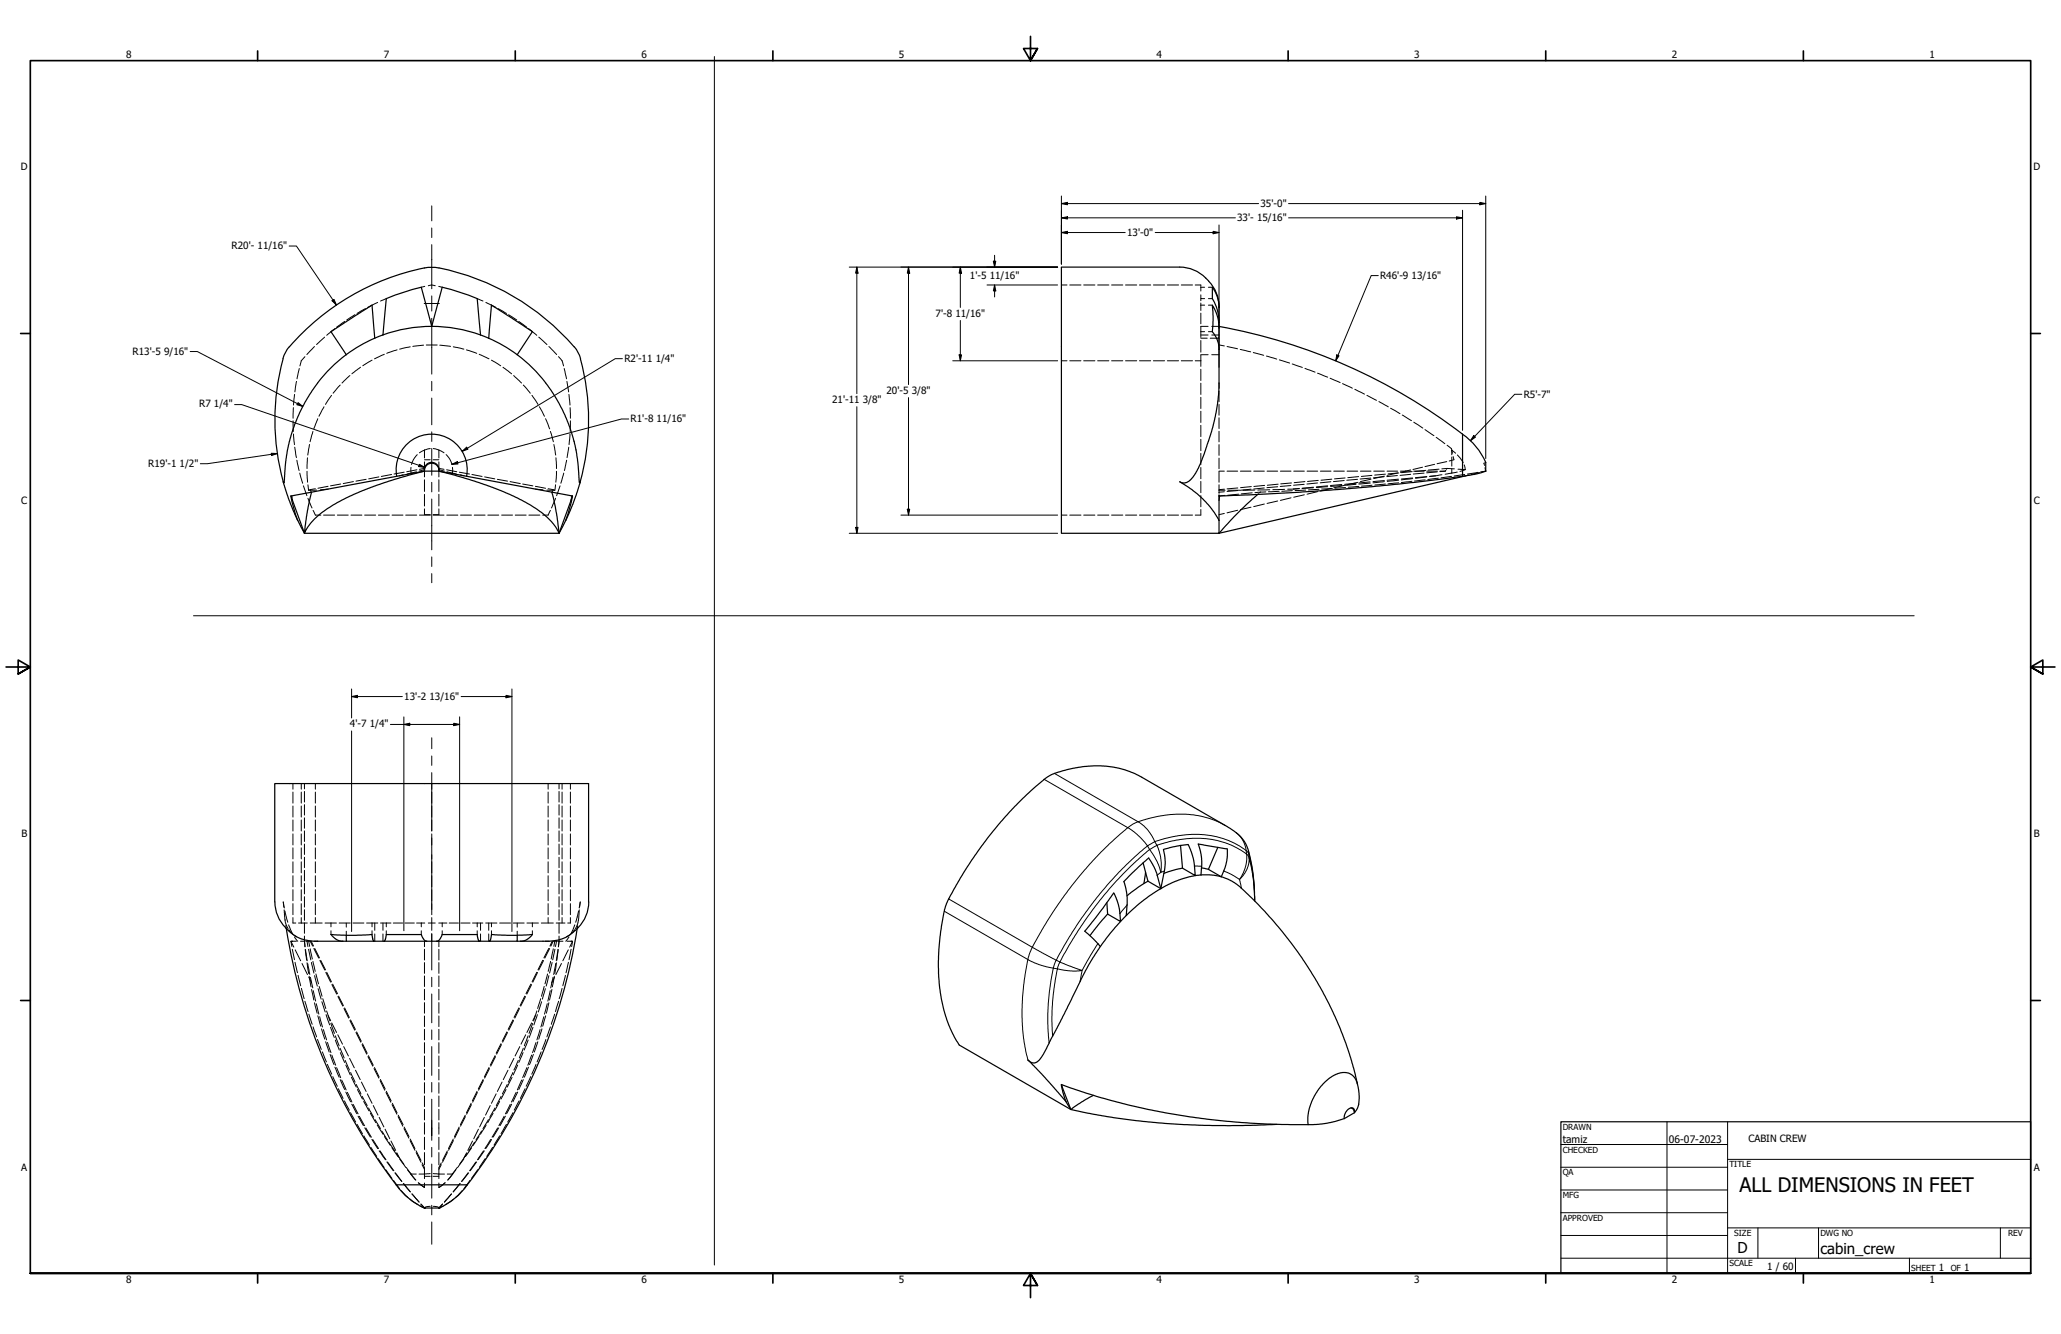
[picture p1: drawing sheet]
<svg xmlns="http://www.w3.org/2000/svg" width="864mm" height="559mm" viewBox="0 0 864 559" stroke-linecap="round" stroke-linejoin="round" font-family="sans-serif">
<!-- layer: Hidden (ANSI) -->
<g fill="#000">
<circle cx="177.9" cy="188.5" r=".19"/>
<circle cx="183.9" cy="188.5" r=".19"/>
<circle cx="511" cy="207.8" r=".19"/>
<circle cx="177.9" cy="491.8" r=".19"/>
<circle cx="183.9" cy="491.8" r=".19"/>
<circle cx="177.9" cy="506" r=".19"/>
<circle cx="183.9" cy="506" r=".19"/>
<circle cx="184" cy="506" r=".19"/>
</g>
<g fill="none" stroke="#000" stroke-width=".42">
<path d="M178 120l-1.5 .3M179.5 119.7a3.5 3.5 0 0 1 2.9 0M183.8 120l1.5 .3M444.8 119.4h2.3M448.2 119.4h4.7M454.1 119.4h4.7M459.9 119.4h4.7M465.8 119.4h4.7M471.6 119.4h4.7M477.5 119.4h4.7M483.3 119.4h4.7M489.1 119.4h4.7"/>
<path d="M495 119.4h4.7M500.8 119.4h2.4v.3M140.3 137.7l-3.4 2.8M144.5 134.6l-3.4 2.4M148.7 131.8l-3.4 2.2M153.2 129.3l-3.6 2M158.2 126.7l-4.1 2.1M161.9 125.1l-2.5 1M200 125.1l2.4 1M203.6 126.7l4.2 2.1M208.7 129.3l3.5 2M213.1 131.8l3.4 2.2"/>
<path d="M217.4 134.6l3.3 2.4M221.5 137.7l3.4 2.8M503.2 123.5v1.6h1.6M503.2 120v1.9M503.2 125.1v.9M503.2 126.9v3.1M503.2 131.2v4.4M503.2 120.3h1.6M503.2 138.9h1.6M503.2 127.8h1.6M506.2 136.7h-3v4.7M506.3 125.1h1.7"/>
<path d="M506.3 120.3h1.7M506.3 138.9h1.7M506.3 127.8h1.7M507.7 136.7h3.1M124.3 159.8l-.7 4.3M125.4 154.4l-.9 4.3M127.8 149.4l-.5 .6a4.1 4.1 0 0 0-1.6 3.3M131.8 145.2l-3.2 3.3M136 141.2l-3.3 3.1M146.6 157.4l-3.3 3.1M151.1 153.9l-3.7 2.7M155.9 150.9l-3.9 2.3"/>
<path d="M161 148.4l-4.1 1.9M166.4 146.6l-4.3 1.4M171.9 145.3l-4.5 .9M177.5 144.6l-4.5 .5M178.6 144.5h4.6M184.3 144.6l4.5 .5M189.9 145.3l4.5 .9M195.5 146.6l4.3 1.4M200.8 148.4l4.1 1.9M205.9 150.9l3.9 2.3M210.8 153.9l3.6 2.7M215.2 157.4l3.3 3.1"/>
<path d="M225.7 141.2l3.5 3.1M230 145.2l3.2 3.3M234 149.4l1.5 1.7 .7 2.2M236.4 154.4l1 4.3M237.6 159.8l.7 4.3M444.8 151.1h2.3M448.2 151.1h4.7M454.1 151.1h4.7M459.9 151.1h4.7M465.8 151.1h4.7M471.6 151.1h4.7M477.5 151.1h4.7"/>
<path d="M483.3 151.1h4.7M489.1 151.1h4.7M495 151.1h4.7M500.8 151.1h2.4M503.2 142.6v4.9M503.2 148.7v4.8M503.2 154.7v4.7M503.2 140.3h3M503.2 141.7h2.6M503.2 148.6h3M507.1 141.7h2.7M507.7 140.3h3.1"/>
<path d="M507.7 148.6h3.1M510.8 144.5l2.2 .4M514.2 145.2l4.3 .9M519.7 146.4l4.4 1M525.1 147.7l4.4 1.1M530.7 149.2l4.3 1.2M536.1 150.7l4.3 1.4M541.5 152.5l4.2 1.4M546.8 154.3l4.3 1.6M552.1 156.3l4.2 1.7M557.3 158.4l4.2 1.9M122.8 176.3l.1 4.4"/>
<path d="M122.9 170.8l-.1 4.4M123.4 165.2l-.4 4.5M133.2 175.4l-1.7 4.2M135.8 170.4l-2.1 4M138.9 165.6l-2.5 3.8M142.6 161.3l-3 3.4M219.3 161.3l2.9 3.4M222.9 165.6l2.5 3.8M226 170.4l2.2 4M228.6 175.4l1.7 4.2M238.4 165.2l.4 4.5M238.9 170.8l.1 4.4"/>
<path d="M239 176.3l-.1 4.4M503.2 160.5v4.7M503.2 166.4v4.7M503.2 172.3v4.7M503.2 178.2v4.7M510.8 160.5v2.2M510.8 163.8v4.5M510.8 169.4v4.5M510.8 175v4.5M562.5 160.7l4.2 1.9M567.7 163.1l4.1 2M572.8 165.6l4 2.1"/>
<path d="M577.8 168.2l3.9 2.2M582.7 171l3.9 2.3M587.6 173.9l3.8 2.3M592.4 176.8l3.8 2.5M597.1 180l3.7 2.5M123 181.8l.4 4.4M123.5 187.3l.7 4.4M124.4 192.8l.9 4.3M125.6 198.2l1.2 4.2M128.7 197.4l.2 4.6M128.8 191.8l-.1 4.5M129.7 186.2l-.7 4.4"/>
<path d="M131.1 180.7l-1.2 4.3M158.7 199.8l-4.2 .8M164.1 198.8l-4.3 .8M169 198.9l-1.7 .4M169.4 197.8l-4.3 .8M172.2 195.8l.1 2.4M172.3 198.2l-1.7 .4M174.5 197.6l-2.2 .6M174.7 196.8l-4.3 .8M174.8 190.4l-1.4 1.9-1 2.3M177.9 196.7v.1M177.9 188.5l-2.1 1.2"/>
<path d="M177.9 196.7l-2.3 .7M177.9 188.5v3.3M177.9 193.5v3.2M177.9 197.4v2.4M177.9 196.2l-2.1 .4M177.9 192.6h2.4M180.3 187.9l-2.4 .6M181.5 192.6h2.4M181.5 187.9l2.4 .6M183.9 196.7v.1M183.9 188.5l2.2 1.2M183.9 196.7l2.3 .7"/>
<path d="M183.9 188.5v3.3M183.9 193.5v3.2M183.9 197.4v2.4M183.9 196.2l2.2 .4M186.9 190.4l1.6 1.9 .9 2.3M187.1 196.8l4.3 .8M187.3 197.6l2.2 .6M189.5 198.2l1.7 .4M189.6 195.8l-.1 2.4M192.5 197.8l4.2 .8M192.8 198.9l1.7 .4M197.7 198.8l4.3 .8"/>
<path d="M203.1 199.8l4.2 .8M230.6 180.7l1.2 4.3M232.1 186.2l.8 4.4M232.9 191.8l.3 4.5M233.2 197.4l-.3 4.6M236.2 198.2l-1.2 4.2M237.4 192.8l-.9 4.3M238.3 187.3l-.7 4.4M238.8 181.8l-.4 4.4M503.2 184v4.8M503.2 189.9v4.7M503.2 195.8v4.7"/>
<path d="M510.8 197.4h2.2M510.8 180.7v4.4M510.8 186.2v4.6M510.8 191.9v4.4M510.8 197.5v4.5M514.2 197.4h4.4M519.7 197.4h4.5M525.3 197.4h4.5M530.9 197.4h4.5M536.5 197.4h4.5M542.1 197.4h4.4M547.7 197.4h4.4"/>
<path d="M553.3 197.4h4.4M558.9 197.4h4.4M564.5 197.4h4.4M569.3 199.6l-4.5 .5M570 197.4h4.5M574.9 199.1l-4.5 .5M575.6 197.4h4.5M579.9 199.7l-4.4 .5M580.1 199.5l-4.5 1M580.5 198.6l-4.5 .4M581.2 197.4h4.5M585.5 199.2l-4.4 .4"/>
<path d="M585.7 198.1l-4.5 1M586.1 198.1l-4.4 .4M586.8 197.4h4.4M591.1 196.8l-4.3 1.1M591.1 198.7l-4.4 .4M591.8 197.5l-4.6 .5M592.3 197.4h4.5M596.1 195.7l-4 1M596.7 198.2l-4.5 .4M597.4 197l-4.5 .5M597.9 199.8l-4.7 .5M597.9 197.4h4.4"/>
<path d="M597.9 199.6l-4.8 .5M601.2 194.5l-4.1 1M601.4 199.3l-2.3 .3M601.4 199.3l-2.3 .2M601.8 183.2l3.6 2.7M602.2 197.7l-4.4 .4M603 196.5l-4.5 .4M603.4 197.4h2.2M604.2 198.9l-2.8 .4M605.6 197.4l-2.2 .1M605.9 197l-.3 .4M606.2 193.4l-4 .8"/>
<path d="M606.4 186.5l1.8 1.6M606.4 196.2l3 .2M606.4 196.2l-.3 .4M606.4 196.2l-2.3 .2M608.2 199.6l-4.4 .6M608.3 188.5h.1M608.3 188.3v2.2M608.3 188.5l.3 1.4M608.3 188.5l1.6 1.4M608.3 198.2l-2.8 .4M608.3 191.5v3.8M608.3 196.3v1.9"/>
<path d="M608.9 191.3l.3 1.3-1.9 .5M610.6 197.7l-2.3 .5M610.7 190.6l2.4 3.2M610.9 196.5l3.1 .2M613.5 194.8l.5 1.9M613.7 198.8l-4.4 .6M614 196.7l-2.2 .8M615.6 198.9l-1.7 .5M619.3 197.9l-4.4 .7M620 197.9l-3.5 .9M622 193.9l-.2 .2 .2 .8M622.2 195.9l.2 .9"/>
<path d="M622.5 197.2l.1 .2M622.6 197.4l-2.2 .3M622.6 193.7l-.3 .1M622.6 197.4l-1.8 .3M622.6 197.2v.2M122.3 207.7l.1 .6M122.5 209l.1 .6M127.1 203.5l1.5 4.1M129 203.1l.3 2.3M129 208.7l1.7 4.1M129.5 205.3l-.2 .1M130 205.1l-.2 .1"/>
<path d="M130 205.1l.1 .4M130.2 205.8l.2 .4M131.2 213.8l.9 2h2.3M132.1 204.7l-2.1 .4M132.7 205.3l-3.4 .1M135.6 215.8h4.6M137.5 203.7l-4.3 .8M137.5 204.9l-3.3 .3M141.4 215.8h4.5M142.7 202.8l-4.2 .7M147.1 215.8h4.5M148.1 201.7l-4.3 .9"/>
<path d="M152.8 215.8h4.6M153.4 200.8l-4.2 .7M158.6 215.8h4.5M164.3 215.8h4.5M170 215.8h4.6M175.8 215.8h4.5M177.9 201v4.9M177.9 207.1v4.9M177.9 213.2v2.4h2.4M181.5 215.8h4.6M183.9 201v4.9M183.9 207.1v4.9"/>
<path d="M183.9 213.2v2.4h-2.4M187.2 215.8h4.6M193 215.8h4.5M198.7 215.8h4.6M204.4 215.8h4.6M208.4 200.8l4.3 .7M210.2 215.8h4.6M213.7 201.7l4.3 .9M215.9 215.8h4.6M219 202.8l4.3 .7M221.6 215.8h4.6M224.3 204.9l3.2 .3"/>
<path d="M224.3 203.7l4.3 .8M229.2 205.3l3.3 .1M229.7 204.7l2.1 .4M230.6 213.8l-.9 2h-2.3M231.5 205.8l-.1 .4M232 205.2l-.2-.1-.2 .4M232.3 205.3l.2 .1M232.8 203.1l-.3 2.3M232.8 208.7l-1.7 4.1M234.7 203.5l-1.5 4.1M239.3 209v.6M239.5 207.7l-.1 .6"/>
<path d="M444.8 215.8h2.3M448.2 215.8h4.7M454.1 215.8h4.7M459.9 215.8h4.7M465.8 215.8h4.7M471.6 215.8h4.7M477.5 215.8h4.7M483.3 215.8h4.7M489.1 215.8h4.7M495 215.8h4.7M503.2 213.4v2.4h-2.4M503.2 201.7v4.7"/>
<path d="M503.2 207.6v4.7M510.8 207.7v.1M510.8 205.4h2.5M510.8 203.1v2.5M510.8 205.9v.8M510.8 207.2v.5M513 215.1l-2.2 .5M513 206l-2.2 .2M513.1 204.9l-2.3 .2M513.3 207.5l-2.5 .2M514.5 205.4h5.1M518.6 213.7l-4.4 1.1"/>
<path d="M518.6 205.5l-4.4 .4M518.7 204.4l-4.5 .4M519 207l-4.6 .5M524.2 212.5l-4.5 1M524.2 204.9l-4.5 .5M524.3 203.8l-4.5 .5M524.7 206.4l-4.6 .5M525.8 205.3l-5 .1M527.4 206.8l-.4 .3M528.2 206.1l-2.4 .3M529.8 211.1l-4.5 1.1M529.8 204.4l-4.5 .5"/>
<path d="M529.9 203.3l-4.5 .5M530.4 206.1h-2.2l-.5 .3M532.1 205.2l-5.1 .1M535.4 209.9l-4.5 1M535.4 203.9l-4.5 .4M535.6 202.8l-4.5 .5M536 205.8l-4.5 .2M538.3 205l-5 .2M540.9 203.4l-4.5 .4M541 208.5l-4.5 1.1M541.1 202.3l-4.5 .4M541.5 205.5l-4.4 .3"/>
<path d="M542 204.9h-2.4M544.4 204.7l-2.4 .2M544.4 204.6l-2.4 .3M546.5 202.9l-4.5 .4M546.5 207.3l-4.4 1M546.8 201.7l-4.5 .5M547.1 205.3l-4.4 .2M550.4 204.3l-4.7 .3M550.4 204.1l-4.8 .4M552.1 202.3l-4.5 .5M552.1 205.9l-4.4 1.1M552.4 201.2l-4.5 .5"/>
<path d="M552.7 205l-4.4 .2M556.3 203.9l-4.7 .3M556.3 203.5l-4.7 .5M557.7 201.8l-4.5 .4M557.7 204.7l-4.4 1M558 200.7l-4.5 .5M558.3 204.6l-4.5 .3M562.2 202.9l-4.7 .5M562.3 203.4l-4.8 .4M563.2 201.3l-4.5 .4M563.3 203.3l-4.4 1M563.6 200.2l-4.4 .4"/>
<path d="M563.8 204.2l-4.4 .3M568.2 202.9l-4.8 .4M568.2 202.4l-4.8 .5M568.8 200.8l-4.5 .4M568.9 202.1l-4.4 1M569.4 203.8l-4.4 .3M574.1 201.9l-4.8 .4M574.2 202.4l-4.8 .4M574.4 200.3l-4.5 .4M574.5 200.7l-4.5 1M574.9 203.3l-4.4 .3M580.1 201.7l-4.8 .5"/>
<path d="M580.1 201.3l-4.8 .4M580.5 202.8l-4.4 .4M586 200.7l-4.8 .5M586 201.2l-4.7 .5M586 202.2l-4.4 .5M591.6 201.6l-4.4 .5M591.9 200.2l-4.7 .5M591.9 200.5l-4.7 .5M597.2 201l-4.5 .5M602.7 200.3l-4.4 .6M122.7 328.2v2.4M122.7 331.8v4.6"/>
<path d="M122.7 337.6v4.7M126.2 328.2v2.4M126.2 331.8v4.6M126.2 337.6v4.7M127.6 328.2v2.3M127.6 331.5v4.5M127.6 337.1v4.3M132.1 328.2v2.4M132.1 331.8v4.6M132.1 337.6v4.7M180.9 328.2v2.4M180.9 331.8v4.6"/>
<path d="M180.9 337.6v4.7M229.7 328.2v2.4M229.7 331.8v4.6M229.7 337.6v4.7M234.3 328.2v2.3M234.3 331.5v4.5M234.3 337.1v4.3M235.5 328.2v2.4M235.5 331.8v4.6M235.5 337.6v4.7M239 328.2v2.4M239 331.8v4.6"/>
<path d="M239 337.6v4.7M122.7 343.5v4.6M122.7 349.3v4.6M122.7 355.2v4.6M126.2 343.5v4.6M126.2 349.3v4.6M126.2 355.2v4.6M127.6 342.6v4.4M127.6 348v4.5M127.6 353.6v4.3M127.6 359.1v4.4M132.1 343.5v4.6"/>
<path d="M132.1 349.3v4.6M132.1 355.2v4.6M180.9 343.5v4.6M180.9 349.3v4.6M180.9 355.2v4.6M229.7 343.5v4.6M229.7 349.3v4.6M229.7 355.2v4.6M234.3 342.6v4.4M234.3 348v4.5M234.3 353.6v4.3M234.3 359.1v4.4"/>
<path d="M235.5 343.5v4.6M235.5 349.3v4.6M235.5 355.2v4.6M239 343.5v4.6M239 349.3v4.6M239 355.2v4.6M119 380l-.3-2.2 .4 2.6M122.7 361v4.6M122.7 366.8v4.7M122.7 372.7v4.6M122.7 378.5v4.7M126.2 361v4.6"/>
<path d="M126.2 366.8v4.7M126.2 372.7v4.6M126.2 378.5v4.7M127.6 364.6v4.4M127.6 370.1v4.4M127.6 375.6v4.4M132.1 361v4.6M132.1 366.8v4.7M132.1 372.7v4.6M132.1 378.5v4.7M180.9 361v4.6M180.9 366.8v4.7"/>
<path d="M180.9 372.7v4.6M180.9 378.5v4.7M229.7 361v4.6M229.7 366.8v4.7M229.7 372.7v4.6M229.7 378.5v4.7M234.3 364.6v4.4M234.3 370.1v4.4M234.3 375.6v4.4M235.5 361v4.6M235.5 366.8v4.7M235.5 372.7v4.6"/>
<path d="M235.5 378.5v4.7M239 361v4.6M239 366.8v4.7M239 372.7v4.6M239 378.5v4.7M242.8 380l.3-2.2-.4 2.6M119.1 381.1l.3 4.4M119.4 381.6l1.2 4.7M119.4 385.3l.2 1.2M119.6 386.6l1.1 2.4M119.8 387.7l.2 1.2M121 387.4l1.8 4.1"/>
<path d="M121 389.4l1.2 1.4M122 394.3l.3 2.2M122.2 394.4l.9 2.3M122.3 394.3h.3M122.5 397.6l.9 4.4M122.5 394.3h1.7M122.7 384.4v2.3h1.3M123.1 391.7l1.2 .7M123.4 392.5l1.4 1.8M123.7 397.9l2.3 4.6M125.1 386.7h3.7M125.9 394.3h2"/>
<path d="M126.2 384.4v2.3M127.6 394.3l.2 2.3zM127.6 381.1v4.4M127.6 386.6v4.4M127.6 392.1v2.2M127.9 397.7l.6 4.5M128 397.8l.7 4.7M128.3 394.3h1.8M128.7 394.3l.3 2.2M129.3 397.6l.9 4.5M129.3 394.3l.4 2.1M130 397.4l.9 4.3"/>
<path d="M130 394.3l1 2M130 386.7h5M130.4 394.3l1 2M131.5 397.3l2 4M131.6 394.3h1.5M131.9 397.3l2 4M132.1 384.4v2.3M136.2 386.7h4.8M138.7 386.7v1.5M138.7 389.9v1.6M142.1 386.7h4.6M145.1 386.7v1.7"/>
<path d="M145.1 390.1v1.7M147.9 386.7h4.6M153.6 386.7h4.7M155.9 386.7v1.5M155.9 389.9v1.6M157 386.7v3M157 391.2v3.1M159.4 386.7h4.4M160.5 386.7v3M160.5 391.2v3.1M161.9 386.7v1.5M161.9 389.9v1.6"/>
<path d="M164.8 386.7h3.9M169.7 386.7h3.9M174.6 386.7h3.4M176.5 386.7v1.5M176.5 389.9v1.6M177.9 394.3v2.3M177.9 397.6v4.5M179.5 386.7h2.9M180.9 384.4v5.3M180.9 391.2v3.1M183.8 386.7h3.5M183.9 394.3v2.3"/>
<path d="M183.9 397.6v4.5M185.3 386.7v1.5M185.3 389.9v1.6M188.2 386.7h3.9M193.1 386.7h3.9M198 386.7h4.3M200 386.7v1.5M200 389.9v1.6M201.4 386.7v3M201.4 391.2v3.1M203.5 386.7h4.7M204.8 386.7v3"/>
<path d="M204.8 391.2v3.1M205.9 386.7v1.5M205.9 389.9v1.6M209.4 386.7h4.5M215.1 386.7h4.5M216.7 386.7v1.7M216.7 390.1v1.7M220.8 386.7h4.8M223.1 386.7v1.5M223.1 389.9v1.6M226.8 386.7h5M228.7 394.3h1.5"/>
<path d="M229.7 384.4v2.3M229.9 397.3l-2 4M230.3 397.3l-2 4M231.4 394.3l-1 2M231.7 394.3h1.9M231.8 394.3l-1 2M231.8 397.4l-.9 4.3M232.5 394.3l-.4 2.1M232.5 397.6l-.9 4.5M233 386.7h3.7M233.2 394.3l-.5 2.2M233.8 397.8l-.7 4.7"/>
<path d="M233.9 397.7l-.5 4.5M233.9 394.3h2M234.3 394.3l-.3 2.3M234.3 394.3l-.4 2.3M234.3 381.1v4.4M234.3 386.6v4.4M234.3 392.1v2.2M235.5 384.4v2.3M237.6 394.3h2M238.1 397.9l-2.3 4.6M238.4 392.5l-1.4 1.8M238.6 391.7l-1 .7"/>
<path d="M239 384.4v2.3h-1.1M239.3 394.3h.3M239.3 397.6l-.9 4.4M239.7 394.4l-1 2.3M239.8 394.3l-.3 2.2M240.8 389.4l-1.2 1.4M240.9 387.4l-1.9 4.1M242.1 387.7l-.2 1.2M242.1 386.6l-1.1 2.4M242.4 385.3l-.2 1.2M242.4 381.6l-1.2 4.7M242.8 381.1l-.4 4.4"/>
<path d="M123.6 403.1l1.1 4.4M124.9 408.6l1.1 4.3M126.3 414l1.1 4.3M126.6 403.6l2.2 4.6M127.8 419.4l1.3 4.3M128.7 403.3l.6 4.5M128.9 403.6l.9 4.6M129.4 409.4l1.2 2.3M129.5 408.9l.9 4.5M130 409.4l1.1 4.4M130.5 403.2l1 4.4M130.6 414.5l.9 4.4"/>
<path d="M131.1 402.7l1 4.2M131.3 415l1 4.4M131.8 408.7l1.2 4.4M132.4 408l1.1 4.1M133.3 414.1l1.3 4.4M133.7 413.2l1.2 4.1M134 402.3l2.1 4M134.4 402.3l2 4M134.9 419.6l1.4 4.3M135.3 418.3l1.2 4.2M136.5 407.4l2.1 4M136.9 407.3l2 4"/>
<path d="M139.1 412.4l2 4M139.4 412.2l2 4M141.6 417.4l2 4M141.9 417.3l2 4M177.9 403.2v4.5M177.9 408.8v4.5M177.9 414.4v4.4M177.9 420v4.4M183.9 403.2v4.5M183.9 408.8v4.5M183.9 414.4v4.4M183.9 420v4.4"/>
<path d="M219.9 417.3l-2 4M220.2 417.4l-2 4M222.4 412.2l-2 4M222.8 412.4l-2.1 4M224.9 407.3l-2 4M225.2 407.4l-1.9 4M226.6 418.3l-1.3 4.2M226.9 419.6l-1.3 4.3M227.4 402.3l-2 4M227.8 402.3l-2.1 4M228 413.2l-1.1 4.1M228.5 414.1l-1.2 4.4"/>
<path d="M229.4 408l-1.1 4.1M230 408.7l-1.1 4.4M230.6 415l-1 4.4M230.7 402.7l-1 4.2M231.2 411.7l-.4 2.1M231.3 414.5l-1 4.4M231.3 403.2l-1 4.4M231.7 409.4l-.5 2.3M232.3 408.9l-.8 4.5M232.3 409.4l-1.1 2.3M232.9 403.6l-.9 4.6M233.2 403.3l-.7 4.5"/>
<path d="M234.1 419.4l-1.4 4.3M235.3 403.6l-2.4 4.6M235.5 414l-1.2 4.3M236.9 408.6l-1.1 4.3M238.2 403.1l-1 4.4M129.4 424.8l1.4 4.3M131.2 430.1l1.5 4.2M131.8 420.1l1.1 4.3M132.5 420.4l1.1 4.4M133 435.4l1.6 4.2M133.2 425.5l1.2 4.4M133.9 425.9l1.2 4.3"/>
<path d="M134.7 431l1.4 4.3M135.5 431.3l1.3 4.3M136.5 436.4l1.4 4.3M136.7 425l1.4 4.3M136.8 423.5l.7 2M137.2 436.7l1.5 4.2M137.5 425.5l.7 2.2M137.5 425.5l1.1 2M138.5 430.3l1.6 4.3M138.6 428.7l1.5 4.2M139 428.5l2 4M140.5 435.7l1.7 4.2"/>
<path d="M140.5 433.9l1.6 4.2M141.5 433.5l2 3.9M142.5 439.1l1.7 4.1M144 438.4l2 3.9M144.1 422.5l2 4M144.4 422.2l2 4M146.6 427.5l2.1 4M146.9 427.2l2 4M149.2 432.5l2 4.1M149.4 432.2l2 4M151.7 437.6l2 4M151.9 437.2l2 4"/>
<path d="M177.9 425.6v4.4M177.9 431.2v4.4M177.9 436.8v4.4M183.9 425.6v4.4M183.9 431.2v4.4M183.9 436.8v4.4M209.9 437.2l-2 4M210.1 437.6l-2 4M212.4 432.2l-2 4M212.7 432.5l-2.1 4.1M214.9 427.2l-2 4M215.2 427.5l-2 4"/>
<path d="M217.4 422.2l-2 4M217.7 422.5l-2 4M217.8 438.4l-2 3.9M219.3 439.1l-1.7 4.1M220.3 433.5l-2 3.9M221.3 435.7l-1.7 4.2M221.3 433.9l-1.6 4.2M222.8 428.5l-2 4M223.2 428.7l-1.5 4.2M223.3 430.3l-1.6 4.3M224.3 425.5l-.7 2.2M224.3 425.5l-1 2"/>
<path d="M224.6 436.7l-1.5 4.2M224.9 423.5l-.6 2M225.2 425l-1.5 4.3M225.4 436.4l-1.5 4.3M226.3 431.3l-1.3 4.3M227.1 431l-1.4 4.3M227.9 425.9l-1.3 4.3M228.7 425.5l-1.3 4.4M228.7 435.4l-1.6 4.2M229.3 420.4l-1.1 4.4M230 420.1l-1.1 4.3M230.6 430.1l-1.4 4.2"/>
<path d="M232.4 424.8l-1.4 4.3M135.1 440.6l1.7 4.2M137.2 445.8l1.8 4.2M138.3 441.7l1.7 4.3M139.1 442l1.6 4.2M139.4 451l2 4M140.3 447l1.8 4.2M141 447.2l1.7 4.2M141.8 456.1l2 4M142.6 452.2l1.8 4.2M142.6 440.9l1.8 4.2M143.2 452.4l1.8 4.2"/>
<path d="M144.7 444.2l1.7 4M144.9 446.2l1.9 4.1M144.9 457.5l2 4M145.5 457.6l1.9 4M146.5 443.4l2 3.9M146.9 449.3l1.9 4M147.3 451.3l2 4.1M149 448.3l1.9 3.9M149.3 454.3l2 4M149.8 456.4l2.1 4M151.4 453.3l2 3.9M151.8 459.2l2.1 4"/>
<path d="M153.9 458.2l2 4M154.2 442.6l2 4M154.4 442.2l2 4M156.7 447.6l2 4M156.9 447.2l2 4M159.3 452.6l1.9 4.1M159.4 452.2l2 4M161.7 457.6l2.1 4.1M161.9 457.1l2 4M177.9 442.3v4.5M177.9 447.9v4.5M177.9 453.5v4.5"/>
<path d="M177.9 459.1v4.4M183.9 442.3v4.5M183.9 447.9v4.5M183.9 453.5v4.5M183.9 459.1v4.4M199.9 457.1l-2 4M200 457.6l-1.9 4.1M202.4 452.2l-2 4M202.6 452.6l-2.1 4.1M204.9 447.2l-2 4M205.1 447.6l-2 4M207.5 442.2l-2.1 4"/>
<path d="M207.6 442.6l-2 4M207.9 458.2l-2 4M210 459.2l-2 4M210.4 453.3l-2 3.9M212 456.4l-2.1 4M212.5 454.3l-2 4M212.9 448.3l-2 3.9M214.6 451.3l-2.1 4.1M214.9 449.3l-1.9 4M215.3 443.4l-1.9 3.9M216.3 457.6l-2 4M216.9 446.2l-1.9 4.1"/>
<path d="M216.9 457.5l-2 4M217.2 444.2l-1.9 4M218.6 452.4l-1.8 4.2M219.2 440.9l-1.8 4.2M219.3 452.2l-1.9 4.2M220 456.1l-1.9 4M220.7 447.2l-1.7 4.2M221.4 447l-1.7 4.2M222.4 451l-1.9 4M222.8 442l-1.6 4.2M223.5 441.7l-1.6 4.3M224.6 445.8l-1.8 4.2"/>
<path d="M226.8 440.6l-1.8 4.2M144.3 461.1l2.1 4M146.9 466.1l2.1 3.9M147.4 462.5l2.1 4M148 462.6l2.1 4M149.6 471l2.3 3.9M150.1 467.6l2.2 3.9M150.6 467.6l2.2 4M152.4 461.4l2.2 3.9M152.5 475.8l2.3 3.9M152.8 472.4l2.4 3.9M153.4 472.5l2.2 3.9"/>
<path d="M154.4 464.1l2.2 3.9M155.2 466.3l2.3 4M155.8 477.3l2.4 3.8M156.2 477.3l2.4 3.8M156.4 463.1l2 4M157.2 469l2.2 3.8M158.1 471.2l2.4 3.9M158.9 468.1l1.9 4M160 473.8l2.4 3.7M161.1 476.1l2.5 3.7M161.4 473l1.9 4M162.9 478.5l2.5 3.7"/>
<path d="M163.8 478l2 3.9M164.3 462.7l2 4M164.4 462.2l2 4M166.8 467.7l2 4M166.9 467.2l2 3.9M169.3 472.8l2 4M169.4 472.1l2 4M171.8 477.8l2.1 4M171.9 477.1l2 4M177.9 464.7v4.4M177.9 470.3v4.8M177.9 476.4v5.1"/>
<path d="M183.9 464.7v4.4M183.9 470.3v4.8M183.9 476.4v5.1M189.9 477.1l-2 4M190 477.8l-2 4M192.4 472.1l-2 4M192.5 472.8l-2 4M194.9 467.2l-2 3.9M195 467.7l-2 4M197.4 462.2l-1.9 4M197.5 462.7l-2 4M198 478l-2 3.9"/>
<path d="M198.9 478.5l-2.5 3.7M200.5 473l-2 4M200.7 476.1l-2.5 3.7M201.8 473.8l-2.3 3.7M202.9 468.1l-1.9 4M203.7 471.2l-2.3 3.9M204.7 469l-2.3 3.8M205.4 463.1l-1.9 4M205.6 477.3l-2.4 3.8M206 477.3l-2.5 3.8M206.6 466.3l-2.3 4M207.4 464.1l-2.2 3.9"/>
<path d="M208.5 472.5l-2.3 3.9M209 472.4l-2.4 3.9M209.4 475.8l-2.4 3.9M209.4 461.4l-2.2 3.9M211.2 467.6l-2.2 4M211.8 467.6l-2.3 3.9M212.2 471l-2.3 3.9M213.8 462.6l-2 4M214.4 462.5l-2.1 4M214.9 466.1l-2.2 3.9M217.6 461.1l-2.1 4M155.4 480.6l2.5 3.8"/>
<path d="M158.4 485.3l2.6 3.7M158.9 482.1l2.6 3.7M159.3 482.1l2.4 3.7M161.6 490l2.6 3.6M162.1 486.7l2.7 3.7M162.4 486.8l2.6 3.6M164.2 480.8l2.6 3.7M164.9 494.5l2.5 3.5M165.5 491.3l2.8 3.6M165.7 491.3l2.7 3.6M166.1 483l1.2 1.9M166.3 482.9l1 2"/>
<path d="M167.3 484.9l1.9 2.8M167.4 485.5l2.7 3.6M168.1 498.7l2.9 2.9M169 495.7l2.9 3.5M169.1 495.8l2.9 3.5M170.2 489.1l4 5.2M170.8 490l1.3 1.8M172.1 491.8l2 2.5M172.1 491.8h2.3M174.4 482.8l2 4.1M174.4 482.1l2 4M175.3 495.4l2.4 1.9"/>
<path d="M175.4 495.5l2.5 2v-1.9M176.8 487.9l1.1 1.9M176.9 487.1l1 2M177.9 482.8v5.1M177.9 489.2v4.5M177.9 492.8h2.4M180.3 491.6l-4.7 .2M181.5 491.6l4.7 .2M181.5 492.8h2.4M183.9 489.2v4.5M183.9 482.8v5.1M184.9 487.1l-1 2"/>
<path d="M184.9 487.9l-1 1.9M186.4 495.5l-2.5 2v-1.9M186.6 495.4l-2.5 1.9M187.4 491.8h2.3M187.5 482.1l-2.1 4M187.5 482.8l-2.1 4.1M189.7 491.8l-2 2.5M191 490l-1.3 1.8M191.6 489.1l-4 5.2M192.7 495.8l-2.8 3.5M192.8 495.7l-2.9 3.5M193.7 498.7l-2.9 2.9"/>
<path d="M194.4 485.5l-2.7 3.6M194.5 484.9l-1.9 2.8M195.5 482.9l-1 2M195.8 483l-1.3 1.9M196.1 491.3l-2.7 3.6M196.3 491.3l-2.8 3.6M196.9 494.5l-2.5 3.5M197.6 480.8l-2.6 3.7M199.4 486.8l-2.6 3.6M199.7 486.7l-2.7 3.7M200.2 490l-2.7 3.6M202.6 482.1l-2.5 3.7"/>
<path d="M202.9 482.1l-2.6 3.7M203.3 485.3l-2.4 3.7M206.4 480.6l-2.4 3.8M171.8 502.3l3.3 2.3M175.6 503.6l-3-3.5 3 3.5M176 505.1l1.9 .9M176.3 504.4l1.6 1.6M176.4 504.4l1.5 1.6M180.3 505.3l-1.5 .2-.9 .4M181.5 505.3l1.8 .2 .6 .5M183.9 505.9l.1 .1M185.4 504.4l-1.5 1.6"/>
<path d="M185.5 504.4l-1.6 1.6M185.7 505.1l-1.8 .9M189.1 500.1l-2.9 3.5M189.2 500.1l-3 3.5M190.1 502.3l-3.5 2.3"/>
</g>
<!-- layer: Visible (ANSI) -->
<g fill="none" stroke="#000" stroke-width=".51">
<path d="M177.8 112.3l3.1-.3 3 .3M177.9 112.2a101.9 101.9 0 0 0-56.6 33.1M184 112.2a101.9 101.9 0 0 1 56.6 33.1M180.9 136.7a60 60 0 0 0-23.9 5M180.9 136.7a60 60 0 0 1 35.8 11.9M180.9 136.7l4.4-16.4 7.4 2.1 7.2 2.7 1.5 15.2M180.9 136.7l-4.4-16.4-7.4 2.1-7.2 2.7-1.4 15.2M510.8 136.7a237.8 237.8 0 0 1 102 45.2M510.8 128.8l-.7-4.5-2.1-4v4.8l2 4.5 .7 3 .1 2.6M510.8 137.4l-.5-4.4-2.3-5.2 .3 4.5-.1 4.5a4.3 4.3 0 0 0 1.3 4.3l1 2.5 .3 2.8M510.8 137.4v4.3h-1M510.8 137.4v-9a17.3 17.3 0 0 0-16.5-16.5h-49.5v111.5h66v-5.4"/>
<path d="M118.6 150.3a97.1 97.1 0 0 0 .1 51.5M121.2 145.2a12.7 12.7 0 0 0-2.6 5M145.1 148.6l-6 5-6 6.8M157 141.7l-6.2 3.1-5.7 3.8M157 141.7l-1.1-13.9-17.2 11.1 6.4 9.7M204.8 141.7l1.1-13.9 17.2 11.1-6.4 9.7M216.7 148.6l6.9 5.9 5.1 5.9M240.6 145.2a12.7 12.7 0 0 1 2.7 5M243.2 150.3a97.1 97.1 0 0 1-.1 51.5M510.8 146.4l-.2 19.1-1.1 7.5-1.8 7.5-3.3 10-3.4 7.8-1.7 2.2-1.8 1.5-1.8 .3-1.4-.5 5.3 3.4 4.5 3.8 3.6 4.1 3.1 4.9M510.8 141.7v4.7M133.1 160.5l-4.4 6.4-3.9 7.7-2.9 7.9-1.9 8.6-1.1 11.2-.2-.4 2.5 7.7 3.6 8.4"/>
<path d="M228.7 160.5l3.9 5.6 4.2 8 3.4 9.5 1.5 6.7 1.1 12 .3-.4-3.1 9.4-3 6.7M166.2 199.5a14.9 14.9 0 0 1 14.7-17.6 14.9 14.9 0 0 1 14.6 17.6M177.9 197.3a3.1 3.1 0 0 1 3-3.6 3.1 3.1 0 0 1 3 3.6M177.9 197.4l-55.9 10.4 5.6 15.6M177.9 197.4l.5-2.1 .9-.8 1.1-.4h1.3l1.2 .7 .9 1.2 .1 1.4M177.9 197.4l-10.2 2.7-9.8 3.2-8.6 3.3-5.9 2.8-5.8 3.4-4.6 3.5-2.8 2.8-2.6 4.3 1.2-9.2 1.8-8.1M177.9 197.4h6M183.9 197.4l10.2 2.7 9.9 3.2 6.9 2.6 7.5 3.5 5.8 3.4 4.3 3.2 3.3 3.3 2.5 4.1M183.9 197.4l56 10.4M612.8 181.9a28.4 28.4 0 0 1 9.8 11.8v3.7l-4.9 1.4-4.9 .7M612.8 199.5l-27.1 3.3-24.7 2.2-16.3 1.2-33.9 1.6v10.2M612.8 181.9v17.6"/>
<path d="M613.9 199.4l-103.1 24 6.3-6.9 9.9-9.4M121.9 207.7l1.2 5.2 1.6 5.1M124.8 218l2.8 5.4M231.2 206.1l2 9.2 1.1 8.1M237 218l-2.8 5.4M239.8 207.8l-5.5 15.6M239.9 207.8l-1.2 5.1-1.7 5.1M511 207.8l-.2 1.8M127.6 223.4h106.7M494.7 354.1l.8 9.6 5.3 3.1-.5-6.1-2-6.1a1.25 1.25 0 0 0-2-.7l-7.2 1.5a1.18 1.18 0 0 0-1.4 .5 1.18 1.18 0 0 0 .1 1.4l.4 2.4v3.1l-1.8 9.4M510.3 355l-4 9.2 5.4 3.1 2-5 .5-2.9 .1-2.3a1.19 1.19 0 0 0-.1-1.4 1.19 1.19 0 0 0-1.4-.3l-10.7-1.8 .9 3.1 .5 2.8-.3 7M115.1 377.8v-49.6h131.5v49.6"/>
<path d="M115.2 377.8a15.2 15.2 0 0 0 4.4 10.7M246.7 377.8a17.2 17.2 0 0 1-9.2 14.6M463.8 378.1l.3 4.8 5.4 3.1-.8-6.8-2-5.2-4.7 6.7-7.5 9.4 3.7 3.2 2.9 3.2M479 361.4l2 7.7M480 365.4l-.7 4.7M481 369.1l-3.5 2.2-5.3 3.9M481 369.1l5.4 3.1M486.4 372.2l-7.1 4.8-7.4 6.5M486.4 372.2l-2.2-7.7-2.9-5.1-9.4 8.8a1.42 1.42 0 0 0-.7 2.1l1.1 5.6-.4 7.6M495.5 363.7l-2.6 .5-5.2 1.7M503.2 366.5h3.7l3.8 .5 4 1.4 2.2 1.2a107.8 107.8 0 0 1 16.9 16.5l7.1 8.7 4.7 6.5 5.5 8.6 4.2 7.5 4.2 8.6 4.4 11 3.3 10.4 1.6 6.7M503.2 366.5l-4 .6-4.3 1.2-4 1.6-4.5 2.3"/>
<path d="M503.5 363.5l2.8 .7M525.7 377.4l-.7-11.7-1.3-6.9-1.5-4.9-2.5-3.6-2.8-2.3-3.2-2.1-35.3-20.3-2.9-1.6-4-1.5-5.7-1.3-7.6-.4-8.6 1-8.6 2.5-3.5 2.2-5.6 4.8-6.6 6.5-5.9 6.4-5.6 6.8-6.6 9.3-6.5 10.5-3.2 5.8-1.3 3.1-2.1 10.6-.9 12.3 .6 11.4 1.7 9.3 2.8 7.7 3.7 6.8 46.7 27M119.6 388.6l1.2 1.2a16.3 16.3 0 0 0 12.3 4.5h10.5M120 388.9a237.8 237.8 0 0 0 46 107.4M143.6 394.3l-2.2-.5-2.7-2.3 6.4 .3 10.8-.3 .3 2 .5 .8M143.6 394.3h1.5M145.1 391.8v2.5h11.6M156.7 394.3h48.4M160.9 394.3l.5-.6 .5-2.2h14.6l1.2 2.3 1.1 .5M183 394.3l1.1-.5 1.2-2.3h14.7l.3 1.8 .6 1M205.1 394.3l.4-.7 .4-2.1 6.5 .3 10.7-.3-2.6 2.3-2.3 .5M216.7 391.8v2.5h-11.6"/>
<path d="M237.6 392.4l-3.2 1.2-4.1 .7h-13.6M241.9 388.9a237.8 237.8 0 0 1-46.1 107.4M461.1 396.5l-6.2 10.1-17.6 34.9-1.8 2.5-1.5 1.1h-1.7l-1.6-1 7.2 7.3 8.8 10.1M464.1 382.9l-7.4 9M471.9 383.5l-6.8 7.5-4 5.5M444.9 454.3l3.8 10.5M458.2 458.9l-4.9 2.7-4.6 3.2 18 3.4 21.5 2.4 14.4 .8 11.7 .2 20.7-.6M446.7 461.5l-1.4-4.1-.6-3.1 14.7 4.9 13.1 3.6 15.8 3.4 10.4 1.7 15.5 1.8 9.5 .8 11 .5 13.4 .1M446.7 461.5l2 3.3M566.1 464.1l1 .7 .5 1.3M567.6 466.1v-1l-.4-.8-1.1-.2-.9 .3-1.7 2.3-.2 1.9M567.6 466.1l1.2-1.9 .7-2.9-.1-4-.9-4.2-.8-1.6-1.8-1.6-1.6-.6-2.6 .1-2.6 .9-2.2 1.4-4.3 4.5-1.9 2.9-1.5 3.4-.9 3.4-.3 4a.98 .98 0 0 0 .3 1.1 .98 .98 0 0 0 1.1 .1l6.9-.6 7-1.9"/>
<path d="M567.6 466.1l-4.3 2.5M166 496.3h29.8a28.3 28.3 0 0 1-11.8 9.7h-6.2a28.4 28.4 0 0 1-11.8-9.7z"/>
</g>
<!-- layer: Visible Narrow (ANSI) -->
<g fill="none" stroke="#000" stroke-width=".42">
<path d="M437.5 326.5l35.1 20.2M441.8 324l35.1 20.2M472.6 346.7l-11.2 10.2-9 9.9-5 6.4-5.2 7.4-4.8 7.6-4.5 7.8-.3 .8 10 5.4M476.9 344.2l-2.2 1-2.1 1.5M476.9 344.2l3.6 3 3 4.5a.8 .8 0 0 1 .2 1 .8 .8 0 0 1-.8 .4l-2.1 1.2-4.4-4.8-3.8-2.8M476.9 344.2l4.5-1.4 4.9-1 4.4-.6 6.2-.1 5.4 .6 4.7 1.2 6.5 2.9M481.7 355.9l2.8 4.3 1.3 3.1 .6 2.1-1.5 1.2M481.7 355.9l-5.5 4.7-5.8 5.7-9.6 10.9-9.1 12.8-6.5 10.9-1.1 2.1 9.3 3.5-5 .2-5.3-.9-1.3 7-.8 7.3-.2 7.8 .3 6.1M481.7 355.9l-.9-1.6-1.6 1.4-7.1 6.4-8.3 8.8-5.4 6.6-5.1 7-5.2 8-5.5 9.7M518 348.8l1.8 1.8 1.8 3.2a7.6 7.6 0 0 0 1.7 4.1l.1 1.6-1-1.7-.2-1.5-3.1-2.1-4.6-2.2-4.8-1.5-7.3-1-8.8 .6-6.9 1.6-2.8 .9 .9 1.5-3.1 1.8M523.1 356.3l2 10.8 .6 9.7M397.5 376.6l35.1 20.2-1.6 3.9a1.07 1.07 0 0 0-.3 1.3 1.07 1.07 0 0 0 1.2 .6l3.4 1.5 5.1 1.3a.8 .8 0 0 0 .9 0 .8 .8 0 0 0 .3-.9l1-2.3"/>
<path d="M472.2 379.1l-2.9 3.6M500.5 362.8l3 .1M512.8 364.9l3.4 1.5 3.2 2 1.6-2.7 .8-2.2 .6-3.7a2.74 2.74 0 0 0-1.9-3.3l-3.6-2-3.4-1.4-3.6-1.1-4.2-.7h-8.1l-7.9 1.3-4.9 1.5 1.5 5.1 .3 2.1-.2 4.1 1.5-.5M520.2 372l-.5-2.2a1.73 1.73 0 0 1 .6-2.4l1.4-1.7 1-2.2 .6-2 .1-2 1.7 8.2 .6 9.7M395.7 381.7l35 20.3-1.8 10.6-.7 10.2 .2 6.5 .5 5.5 1.8 9.3M460.1 395.3l-3.5 5.5a19 19 0 0 0-4 10.2M442.6 402.2l1.5 .8-1 2.8-1.7-.2-1.1 5.5-1.1 9.4-.2 8.4 .6 7.9"/>
</g>
<!-- layer: Border (ANSI) -->
<g fill="none" stroke="#000" stroke-width=".7">
<path d="M431.8 15.2v10.2l-2.9-5.1h5.8l-2.9 5.1 2.9-5.1M107.9 21.3v4.1M215.9 21.3v4.1M323.8 21.3v4.1M539.8 21.3v4.1M647.7 21.3v4.1M755.6 21.3v4.1M8.6 139.7h4.1M850.9 139.7h4.1M2.5 279.4h10.2l-5.1-2.9v5.8l5.1-2.9-5.1 2.9M861.1 279.4h-10.2l5.1-2.9v5.8l-5.1-2.9 5.1 2.9M8.6 419.1h4.1"/>
<path d="M850.9 419.1h4.1M12.7 533.4v-508h838.2v508h-838.2h838.2M107.9 533.4v4.1M215.9 533.4v4.1M323.8 533.4v4.1M434.7 538.5l-2.9-5.1 2.9 5.1h-5.8l2.9-5.1v10.2M539.8 533.4v4.1M647.7 533.4v4.1M755.6 533.4v4.1"/>
</g>
<!-- layer: Title (ANSI) -->
<g fill="none" stroke="#000" stroke-width=".42">
<path d="M654 479.4h69.9M698.5 469.9v63.5M723.9 469.9v63.5M654 488.9h69.9M654 498.5h69.9M723.9 485.6h127M654 508h69.9M654 517.5h69.9M723.9 514.3h127M736.6 514.3v12.7M762 514.3v12.7M838.2 514.3v12.7"/>
<path d="M654 527h196.9M752.3 527v6.4M800.1 527v6.4"/>
</g>
<path d="M654 469.9h196.9v63.5h-196.9z" fill="none" stroke="#000" stroke-width=".51"/>
<!-- layer: Sketch Geometry (ANSI) -->
<path d="M299.3 23.7v506.2M81.1 257.9h721" fill="none" stroke="#000" stroke-width=".42"/>
<!-- layer: Centerline (ANSI) -->
<g fill="none" stroke="#000" stroke-width=".42">
<path d="M180.9 86.2v6.3M180.9 95.5v4M180.9 102.5v18.5M180.9 124v6.3M180.9 133.3v23.4M180.9 159.8v3.9M180.9 166.8v11.1M180.9 180.9v4M180.9 187.9v11.2M180.9 202.1v4M180.9 209v21.3M180.9 233.3v4"/>
<path d="M180.9 240.3v3.8M180.9 309.1v4.5M180.9 316.7v3.9M180.9 323.7v24.3M180.9 351v4M180.9 358v23M180.9 391.1v15.2M180.9 409.4v3.9M180.9 416.4v12M180.9 431.4v4M180.9 438.4v12.1M180.9 453.5v4"/>
<path d="M180.9 475.7v-3.2v5.1M180.9 460.4v12.1M180.9 480.6v4M180.9 487.6v14.3M180.9 504.9v4M180.9 511.9v9.3"/>
</g>
<!-- layer: Dimension (ANSI) -->
<g fill="none" stroke="#000" stroke-width=".42">
<path d="M444.8 97.4l2.5-.5v1zM444.8 91.2l2.5-.4v1zM444.8 85.3l2.5-.5v1zM444.8 97.4h26.7M444.8 82.1v28.5M444.8 91.2h72.9M444.8 85.3h82.6M484.1 97.4h26.7M508.3 96.9l2.5 .5-2.5 .5zM510.8 94.2v59.7M539.9 91.2h72.9M539.9 85.3h82.7"/>
<path d="M610.3 90.8l2.5 .4-2.5 .6zM612.8 88.1v92.2M620.1 84.8l2.5 .5-2.5 .5zM622.6 82.1v110M121.2 103.1h3l16.8 24.7M355.9 111.9h87.3M359 111.9l.5 2.5h-1zM359 111.9v53M380.7 111.9l.5 2.5h-1zM380.7 111.9v49.2M402.4 111.9l.5 2.5h-1zM402.4 111.9v16.9"/>
<path d="M413.6 119.4h29.6M416.2 109.4h1.1l-.5 2.5zM416.8 119.4l.5 2.5h-1.1zM416.8 106.9v5M416.8 119.4v5M577.5 115.4h-3l-14.8 35.7M139.1 126l.9-.6 1 2.4zM402.4 134.2v16.9M79.7 147.3h3l44.2 22.9M260.8 150.2h-3l-64.1 38.8M399.2 151.1h44M401.9 148.7h1l-.5 2.4z"/>
<path d="M560.1 148.7l1 .3-1.4 2.1zM98.3 169.5h3l76.7 26.3M124.9 168.7l2 1.5-2.4-.7zM263.5 175.5h-3.1l-71 19M359 170.4v53M380.7 166.6v49.2M637.7 165.2h-3l-18.6 19.4M113.7 189.9l2.5 .1-2.4 .8zM116.2 190l-29.3 4.2h-3M175.8 194.5l2.2 1.3-2.5-.3zM189.4 194.5l2.2-1.1 .3 1zM193.7 189l1.8-1.7 .6 .9z"/>
<path d="M617.5 182.4l.7 .7-2.1 1.5zM377.5 215.8h65.7M380.2 213.3h1l-.5 2.5zM355.9 223.4h87.3M358.5 220.9h1l-.5 2.5zM147.3 291.8l2.5-.5v1zM147.3 291.8h21.3M147.3 288.6v12.1M193.2 291.8h21.3M212 291.3l2.5 .5-2.5 .5zM214.5 288.6v101.6M147.3 306.2v84"/>
<path d="M163.6 303.5h29M169.2 303.5l2.5-.5v1zM169.2 300.3v89.6M190.1 303l2.5 .5-2.5 .5zM192.6 300.3v89.6"/>
</g>
<g fill="#000">
<path d="M444.8 97.4l2.5-.5v1zM444.8 91.2l2.5-.4v1zM444.8 85.3l2.5-.5v1zM508.3 96.9l2.5 .5-2.5 .5zM610.3 90.8l2.5 .4-2.5 .6zM620.1 84.8l2.5 .5-2.5 .5zM359 111.9l.5 2.5h-1zM380.7 111.9l.5 2.5h-1zM402.4 111.9l.5 2.5h-1zM416.2 109.4h1.1l-.5 2.5zM139.1 126l.9-.6 1 2.4zM416.8 119.4l.5 2.5h-1.1z"/>
<path d="M401.9 148.7h1l-.5 2.4zM560.1 148.7l1 .3-1.4 2.1zM124.9 168.7l2 1.5-2.4-.7zM113.7 189.9l2.5 .1-2.4 .8zM175.8 194.5l2.2 1.3-2.5-.3zM189.4 194.5l2.2-1.1 .3 1zM193.7 189l1.8-1.7 .6 .9zM617.5 182.4l.7 .7-2.1 1.5zM380.2 213.3h1l-.5 2.5zM358.5 220.9h1l-.5 2.5zM147.3 291.8l2.5-.5v1zM212 291.3l2.5 .5-2.5 .5z"/>
<path d="M169.2 303.5l2.5-.5v1zM190.1 303l2.5 .5-2.5 .5z"/>
</g>
<!-- layer: Center Mark (ANSI) -->
<path d="M177.7 127.1h6.4" fill="none" stroke="#000" stroke-width=".42"/>
<text font-size="8.4" x="728.9" y="499.3">ALL DIMENSIONS IN FEET</text>
<g font-size="6.3">
<text x="728.1" y="524.9">D</text>
<text x="762.8" y="525.4">cabin_crew</text>
</g>
<g font-size="4.3">
<text x="654.8" y="478.6">tamiz</text>
<text x="699.3" y="478.6">06-07-2023</text>
</g>
<g font-size="4.2">
<text x="52.8" y="24.4">8</text>
<text x="160.8" y="24.4">7</text>
<text x="268.7" y="24.4">6</text>
<text x="376.7" y="24.4">5</text>
<text x="484.6" y="24.4">4</text>
<text x="592.6" y="24.4">3</text>
<text x="700.5" y="24.4">2</text>
<text x="808.5" y="24.4">1</text>
<text x="8.8" y="71.4">D</text>
<text x="852" y="71.4">D</text>
<text x="528.2" y="86.9">35'-0&quot;</text>
<text x="518.4" y="92.5">33'- 15/16&quot;</text>
<text x="472.3" y="99">13'-0&quot;</text>
<text x="97" y="104.3">R20'- 11/16&quot;</text>
<text x="406.4" y="116.9">1'-5</text>
<text x="414.7" y="116.9">11/16&quot;</text>
<text x="578.3" y="116.7">R46'-9</text>
<text x="591.5" y="116.7">13/16&quot;</text>
<text x="392" y="132.8">7'-8</text>
<text x="400.3" y="132.8">11/16&quot;</text>
<text x="55.6" y="148.5">R13'-5</text>
<text x="68.8" y="148.5">9/16&quot;</text>
<text x="261.6" y="151.4">R2'-11</text>
<text x="274.8" y="151.4">1/4&quot;</text>
<text x="371.5" y="165.1">20'-5</text>
<text x="382.1" y="165.1">3/8&quot;</text>
<text x="638.5" y="166.8">R5'-7&quot;</text>
<text x="83.4" y="170.7">R7</text>
<text x="89.7" y="170.7">1/4&quot;</text>
<text x="348.7" y="168.9">21'-11</text>
<text x="361.5" y="168.9">3/8&quot;</text>
<text x="264.2" y="176.8">R1'-8</text>
<text x="275.1" y="176.8">11/16&quot;</text>
<text x="62.1" y="195.5">R19'-1</text>
<text x="75.2" y="195.5">1/2&quot;</text>
<text x="8.9" y="211.1">C</text>
<text x="852.2" y="211.1">C</text>
<text x="169.4" y="293.1">13'-2</text>
<text x="180" y="293.1">13/16&quot;</text>
<text x="146.6" y="304.7">4'-7</text>
<text x="154.9" y="304.7">1/4&quot;</text>
<text x="9" y="350.8">B</text>
<text x="852.2" y="350.8">B</text>
<text x="732.6" y="478.3">CABIN CREW</text>
<text x="8.9" y="490.5">A</text>
<text x="852.2" y="490.5">A</text>
<text x="740.5" y="532">1 / 60</text>
<text x="812.4" y="532.6">1</text>
<text x="823" y="532.6">1</text>
<text x="52.8" y="537.5">8</text>
<text x="160.8" y="537.5">7</text>
<text x="268.7" y="537.5">6</text>
<text x="376.7" y="537.5">5</text>
<text x="484.6" y="537.5">4</text>
<text x="592.6" y="537.5">3</text>
<text x="700.5" y="537.5">2</text>
<text x="808.5" y="537.5">1</text>
</g>
<g font-size="3.5">
<text x="654.8" y="473.2">DRAWN</text>
<text x="654.8" y="482.8">CHECKED</text>
<text x="724.7" y="488.9">TITLE</text>
<text x="654.8" y="492.3">QA</text>
<text x="654.8" y="501.8">MFG</text>
<text x="654.8" y="511.4">APPROVED</text>
<text x="726.7" y="517.7">SIZE</text>
<text x="762.8" y="517.7">DWG NO</text>
<text x="841.4" y="517.7">REV</text>
<text x="724.7" y="530.4">SCALE</text>
<text x="800.9" y="532.6">SHEET</text>
<text x="817.4" y="532.6">OF</text>
</g>
</svg>
